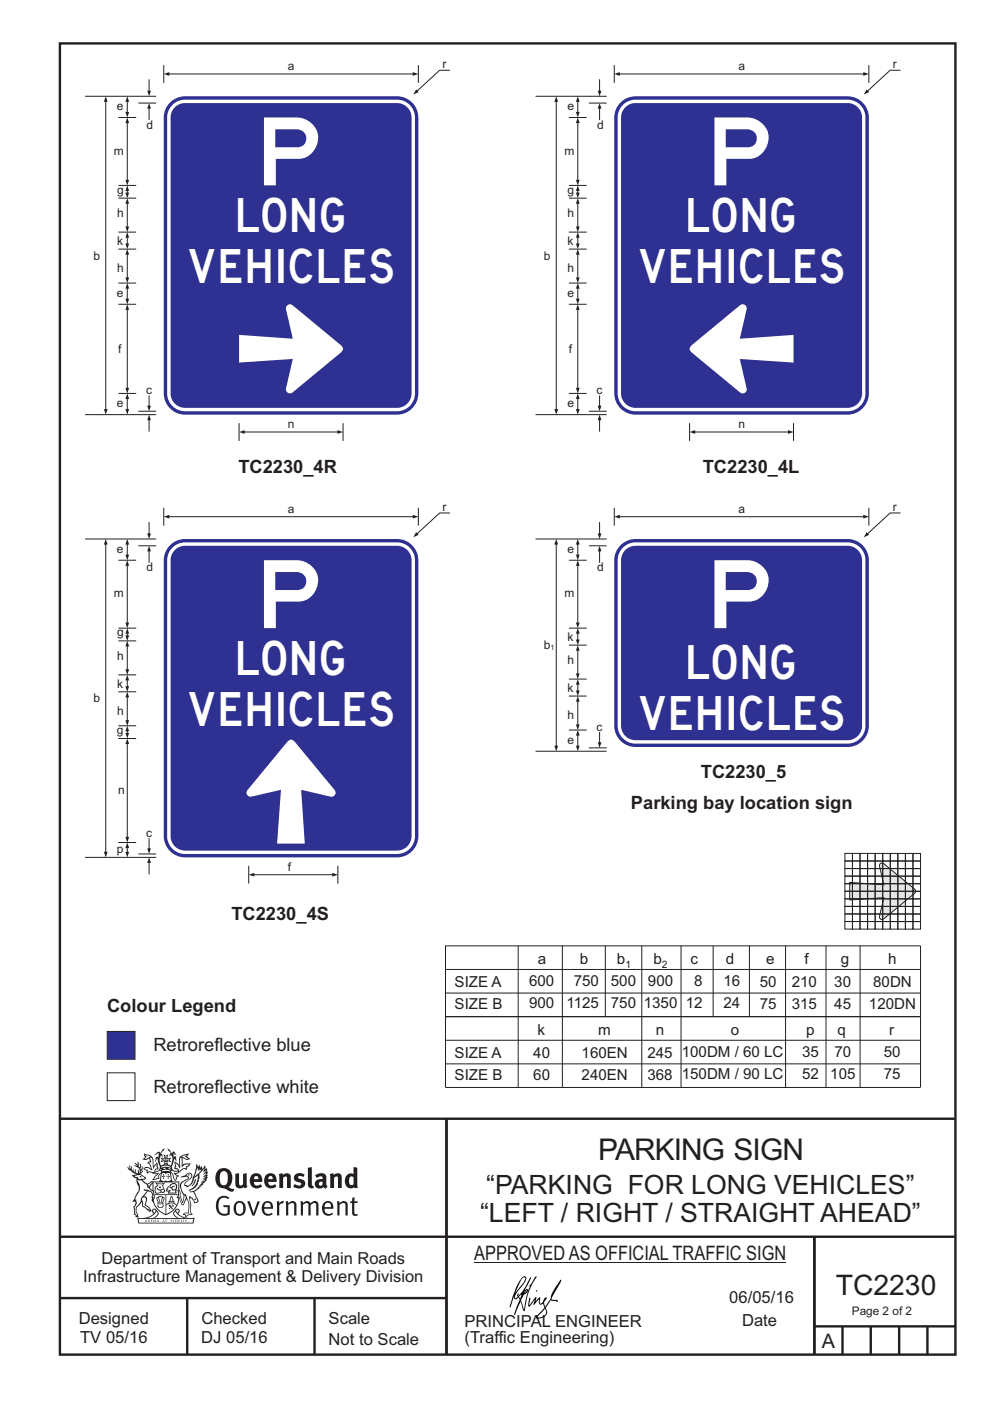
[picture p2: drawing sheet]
<svg xmlns="http://www.w3.org/2000/svg" width="210mm" height="297mm" viewBox="0 0 210 297" stroke-linecap="round" stroke-linejoin="round" font-family="sans-serif">
<g fill="none" stroke="#231f20" stroke-width=".51">
<path d="M12.7 9.2h189.9v278h-189.9zM12.7 237.2h189.9M94.7 237.1v50.1M12.7 262.2h190.1M12.7 275.2h82M39.7 275.2v12M66.7 275.2v12M172.7 262.2v25M172.7 281.2h30M178.7 281.2v6M184.7 281.2v6M190.7 281.2v6"/>
<path d="M196.7 281.2v6"/>
</g>
<path d="M100.6 267.7h66.2" fill="none" stroke="#231f20" stroke-width=".21"/>
<g fill="#231f20">
<path d="M47 248.5a2.55 2.55 0 0 0 0 2.7l.3 .1a.81 .81 0 0 0 1-.9v-.6a1.04 1.04 0 0 0-1.1-1.5zM46.3 248.1a1.82 1.82 0 0 1 2.1-.2 1.82 1.82 0 0 1 .9 1.9 2.29 2.29 0 0 1-.8 1.9l.7 .3h.5l-.2 .6a2.87 2.87 0 0 1-2-.7 2.12 2.12 0 0 1-1.7-3.1z" fill-rule="evenodd"/>
<path d="M49.9 248.9l.8-.2v2a.46 .46 0 0 0 .2 .6 .46 .46 0 0 0 .7-.2v-2.2l.7-.2v2.4l.2 .5-.6 .4-.2-.3a1.02 1.02 0 0 1-1.2 .2 1.02 1.02 0 0 1-.6-1.1z" fill-rule="evenodd"/>
<path d="M54 249.5l-.1 .5h.9a.49 .49 0 0 0-.2-.6 .49 .49 0 0 0-.6 .1zM53.4 249.2a1.34 1.34 0 0 1 1.6-.3 1.34 1.34 0 0 1 .6 1.5v.2h-1.7a.77 .77 0 0 0 .5 .8 .77 .77 0 0 0 .9-.3l.3 .4a1.59 1.59 0 0 1-2.1 .2 1.59 1.59 0 0 1-.4-2z" fill-rule="evenodd"/>
<path d="M57 249.5l-.1 .5h.9a.49 .49 0 0 0-.2-.6 .49 .49 0 0 0-.6 .1zM56.4 249.2a1.34 1.34 0 0 1 1.6-.3 1.34 1.34 0 0 1 .7 1.5v.2h-1.8a.77 .77 0 0 0 .5 .8 .77 .77 0 0 0 .9-.3l.3 .4a1.59 1.59 0 0 1-2 .2 1.59 1.59 0 0 1-.5-2z" fill-rule="evenodd"/>
<path d="M59.1 248.9l.8-.2 .1 .4a.95 .95 0 0 1 1-.3 .95 .95 0 0 1 .7 .8v2.3h-.8v-2.3a.46 .46 0 0 0-.8 .1v2.2h-.9z" fill-rule="evenodd"/>
<path d="M62.5 249.1a1.75 1.75 0 0 1 2.1-.1l-.2 .5-.6-.2a.43 .43 0 0 0-.6 .3l.4 .3a1.04 1.04 0 0 1 1.2 1.2 1.04 1.04 0 0 1-1.4 .9l-1.2-.4 .3-.6 1 .4 .4-.4a.88 .88 0 0 0-1-.5l-.4-.2-.1-.4z" fill-rule="evenodd"/>
<path d="M65.3 247.6l.8-.2 .1 3.8 .2 .2 .2 .5a.88 .88 0 0 1-1-.1 .88 .88 0 0 1-.3-1z" fill-rule="evenodd"/>
<path d="M67.8 250.6a.43 .43 0 0 0-.1 .7 .43 .43 0 0 0 .7-.1v-.7zM66.8 249.2a1.7 1.7 0 0 1 2.4 .1v1.8l.3 .4-.4 .5-.5-.3a1.03 1.03 0 0 1-1.7-.2 1.03 1.03 0 0 1 .8-1.5h.7v-.4a.8 .8 0 0 0-1.2 .1z" fill-rule="evenodd"/>
<path d="M69.9 248.9l.8-.2 .1 .4a.95 .95 0 0 1 1-.3 .95 .95 0 0 1 .7 .8v2.3h-.8v-2.3a.46 .46 0 0 0-.8 .1v2.2h-.8z" fill-rule="evenodd"/>
<path d="M74.3 249.5a1.48 1.48 0 0 0 0 1.7l.4 .1 .3-.2v-1.5l-.3-.2zM75 247.4l.8 .2 .1 4.3h-.7l-.1-.2a1.26 1.26 0 0 1-1.4 0 1.26 1.26 0 0 1-.6-1.3 1.29 1.29 0 0 1 .5-1.3 1.29 1.29 0 0 1 1.4-.2z" fill-rule="evenodd"/>
<path d="M46.4 253.9a1.72 1.72 0 0 1 2.2 0l-.2 .3a1.24 1.24 0 0 0-1.4-.1 1.24 1.24 0 0 0-.7 1.3 1.49 1.49 0 0 0 1.3 2l.7-.2v-1.3h-.9l-.1-.4h1.4v2a1.93 1.93 0 0 1-2.2-.1 1.93 1.93 0 0 1-.7-2.2l.2-.7z" fill-rule="evenodd"/>
<path d="M50.3 255.2a1.65 1.65 0 0 0 .3 2.2 .99 .99 0 0 0 1-1.5 .78 .78 0 0 0-.4-.8 .78 .78 0 0 0-.9 .1zM50 254.9a1.33 1.33 0 0 1 1.6-.1 1.33 1.33 0 0 1 .5 1.5 1.31 1.31 0 0 1-1.3 1.5 1.31 1.31 0 0 1-1.3-1.6l.1-.5z" fill-rule="evenodd"/>
<path d="M52.5 254.7l.4-.1 .9 2.6 .8-2.5h.5l-1.1 3h-.5z" fill-rule="evenodd"/>
<path d="M56.2 255.2l-.2 .7h1.4a.7 .7 0 0 0-.3-.8 .7 .7 0 0 0-.9 .1zM55.9 255a1.22 1.22 0 0 1 1.5-.2 1.22 1.22 0 0 1 .5 1.5h-1.9a.93 .93 0 0 0 .5 1 .93 .93 0 0 0 1.2-.2l.1 .3a1.43 1.43 0 0 1-1.7 .1 1.43 1.43 0 0 1-.6-1.7z" fill-rule="evenodd"/>
<path d="M58.7 254.8l.4-.2 .1 .5 .4-.3 .6-.2-.2 .6a.66 .66 0 0 0-.8 .6v1.9h-.4z" fill-rule="evenodd"/>
<path d="M60.6 254.8l.4-.2 .1 .5a.94 .94 0 0 1 1-.4 .94 .94 0 0 1 .8 .7v2.3h-.5l-.1-2.5a.81 .81 0 0 0-1.2 .3v2.2h-.4z" fill-rule="evenodd"/>
<path d="M63.7 254.7l.5-.1 .1 .5 .4-.3a.78 .78 0 0 1 1.1 .3 .9 .9 0 0 1 1-.5 .9 .9 0 0 1 .7 .8v2.3h-.4l-.1-2.5a.67 .67 0 0 0-1.1 .3v2.2h-.5v-2.4l-.4-.2-.7 .4v2.2h-.5z" fill-rule="evenodd"/>
<path d="M69 255.2l-.2 .7h1.4a.7 .7 0 0 0-.3-.8 .7 .7 0 0 0-.9 .1zM68.7 255a1.22 1.22 0 0 1 1.5-.2 1.22 1.22 0 0 1 .5 1.5h-1.9a.93 .93 0 0 0 .5 1 .93 .93 0 0 0 1.2-.2l.1 .3a1.44 1.44 0 0 1-1.7 .1 1.44 1.44 0 0 1-.6-1.7z" fill-rule="evenodd"/>
<path d="M71.4 254.8l.5-.2 .1 .5a.94 .94 0 0 1 1-.4 .94 .94 0 0 1 .7 .7v2.3h-.4l-.1-2.5a.81 .81 0 0 0-1.2 .3v2.2h-.5z" fill-rule="evenodd"/>
<path d="M74.7 254l.5-.2v.9h.7l-.1 .4h-.7l.1 2.2 .1 .1h.5l.1 .3a.75 .75 0 0 1-1.2-.6v-2h-.4v-.4h.4z" fill-rule="evenodd"/>
<path d="M30.8 244.9l1.1 .3-.9 .5h-.4l.5-.5zM31.8 245.5l.2-.1a2.44 2.44 0 0 1 .4 2l.1 .4 .7-1-.1 .6 .3 .3a.57 .57 0 0 0-.6 .8l-1-.2-.5 .2 .1-.5-.7-.2 .6-.2 1 .5 .1-.1-.6-1.3-.2-.1 .5-.1zM30.7 244.5l-.2 .4 .3 .4-.6 .4a1.04 1.04 0 0 0 1.4-.1l.2 .7h-.4l-.2 .4a.94 .94 0 0 1 .9 1.1l-.2-.1a1.16 1.16 0 0 0-1.5-.1l.3 .4 .4 .2 .1 .5 .2 .2v-.2a.94 .94 0 0 1 1.1 .2h.9l-1.2 1.2a1.13 1.13 0 0 0 1.2-.2l.4-.1-.1-.4 .5-.7a.83 .83 0 0 0-.6 1.1l-.3-.1-.7 .3 1.1-1.4-.5 .2-.5-.1 1.3-.5-.2-.2-.8 .4v-.3l.2-.2 .3 .1 .1-.3-.2-.4v-.6l-.2-.3-.6 .9v-.7a1.42 1.42 0 0 0-1.7-1.8z" fill-rule="evenodd"/>
<path d="M38.5 245.3l.5-.3 .7-.1-.6 .3 .8 .5h-.3zM38.3 245.5h.2l.1 2a1.69 1.69 0 0 1 1.5-.7l-.7 .5 .1 .5a1.1 1.1 0 0 0-1.5 .6l-.1-.5-.2-.2h-.5l.2-.4-.2-.7a1.42 1.42 0 0 1 .8 1.1l.2-.1zM37.1 246.2l.1 1-.2 .3v.5l.6-.1 .1 .2a.96 .96 0 0 1-1.1-.1l-.1 .1a1.06 1.06 0 0 0 1.3 .2v.1a.72 .72 0 0 1-1 .2l.3 .5 .6 .3-.4 .1-.1 .7-.3-.4-.3-1.1-.4-.4 .4 .9a1.54 1.54 0 0 0 .6 1.2l.2-.3a.58 .58 0 0 1 .5-.7l.1-.2h-.3l-.4-.3 .9-.5a.93 .93 0 0 1 1.1-.5l.1 .2 .2-.1 .1-.5a.99 .99 0 0 0 .7-.9l-1.3 .1-.4 .3v-1.5l.9 .4 .8-.3h-.3l-.5-.4 .4-.7-.7 .2a1.46 1.46 0 0 0-1.3 2.1v.4l-.2-.4z" fill-rule="evenodd"/>
<path d="M35.6 248.9l.2 .1-.1 .4h.3l-.3 .1v.5l-.1-.6h-.3l.3-.1z" fill-rule="evenodd"/>
<path d="M34.6 248.9l.2 .1-.1 .3 .4 .1h-.4v.6l-.1-.5-.3-.1h.3z" fill-rule="evenodd"/>
<path d="M34.3 248.8a.57 .57 0 0 1 .9 .2 .57 .57 0 0 1 .9-.2l.2 1.4-.2 .1a.57 .57 0 0 1-.9-.1 .69 .69 0 0 1-1.1 0zM34.2 248.1l-.3 2.1-.2 .4h2.9l-.1-.4-.3-2.1h-.2v.3l-.8-.1-.9 .1 .1-.3z" fill-rule="evenodd"/>
<path d="M34.2 252.4a.3 .3 0 0 0 .6 0 .3 .3 0 0 0-.6 0zM33.3 251l.3 .3-.3 .3a.79 .79 0 0 0 0 1.3l.8-.2-.1-.3a.55 .55 0 0 1-.7-.6h.1l.1 .3 .4 .1 .8-.2-.4-.7 .4-.3-.7 .1zM33 250.7l1.1 .2 .9-.2-.4 .7 .4 1.1a.56 .56 0 0 1-.8 .3l-.2 .1a.73 .73 0 0 1-.9 .1 .73 .73 0 0 1-.3-.9v-.4l.5-.4z" fill-rule="evenodd"/>
<path d="M35.6 251.9l.7-.5a.58 .58 0 0 1 1-.1 .58 .58 0 0 1-.5 .9l-.2-.3a.43 .43 0 0 1 .6-.3v-.1a.57 .57 0 0 0-.8 .2l-.2-.1-.3 .2 .4 .1a.55 .55 0 0 0 .9 .5v.5h-1.3l.3-.4-.1-.2-.6 .1 .2-.2-.2-.1zM35.4 251.8l-.1 .2a.39 .39 0 0 0 .2 .7l.3-.1-.2 .5h1.9l-.1-.8a.86 .86 0 0 0-.1-1.4 .86 .86 0 0 0-1.3 .4z" fill-rule="evenodd"/>
<path d="M36 254.8h.8v.2h-.8zM36.4 253.8l.2 .8h-.4zM36.4 253.5l-.3 .5-.1 .6h-.2v.4l-.7 .4 .1 .2a1.48 1.48 0 0 1 2.2 .1l.2-.1-.6-.5v-.5h-.2l-.1-.6z" fill-rule="evenodd"/>
<path d="M35.8 255.4l.3 .1 .2 .3 .3-.2-.2-.2a.38 .38 0 0 1 .4 .5l-.1-.2-.3 .3 .3 .2-.3 .2-.1-.3-.4 .3-.1-.2 .4-.3-.2-.1-.1 .1z" fill-rule="evenodd"/>
<path d="M34.5 254h.2v.2l-.3 .6h-.1zM33.6 255.3h.9v.2a.55 .55 0 0 1-.8 .4v-.2h-.2zM33.4 254h.2l.2 .8h-.2zM33.6 255h.8l.1 .1-.8 .1zM33.8 253.7h.5l-.2 1.1h-.2zM33.3 253.8l-.1 .3 .3 1.2a.48 .48 0 0 0-.1 .5 .48 .48 0 0 0 .4 .3l.6-.1a.49 .49 0 0 0 .2-.7l.3-1.2-.1-.3a1.42 1.42 0 0 0-1.5 0z" fill-rule="evenodd"/>
<path d="M33.6 251.6h.5l.1 .3h-.4z" fill-rule="evenodd"/>
<path d="M41.3 250.1l.3-.2-.2 .9-.6 .7h-.2l.5-.7z" fill-rule="evenodd"/>
<path d="M39.7 249l.3-.2 .5 .2a.88 .88 0 0 1-.6 1.1 1.22 1.22 0 0 0-.8 1.3l.5 .2a.72 .72 0 0 0 .9-.4l.5-.8 .2-.6 .8-.6v.3a2.85 2.85 0 0 1-2 2.8l.1 .1a2.13 2.13 0 0 0 1.9-1.5l-.1-.2a2.01 2.01 0 0 0 .3-1.8l1.2-1.3-.4 1 .7-.5-.7 1 .8-.4-.8 .8 .7-.1-.9 .5 .8-.1-.8 .4h.7l-.8 .3 .3 .2h-.4l.2 .4-.4-.1 .2 .3h-.4l.1 .3h-.1a2.16 2.16 0 0 1-2 1l.1 .2h.4a.76 .76 0 0 1 .7 .7l.5 1.2-.6 .2a1.45 1.45 0 0 0-1.2-1.3l.3 1.8-.1 1.9 .4 .2a1.07 1.07 0 0 0-1.2 .4v-.3l-.5-.2a.87 .87 0 0 1 1-.1l.1-.7a4.4 4.4 0 0 0-.6-3.1l-.1-.3h-.2a2.16 2.16 0 0 1-.7-2.2l.3-.3 1.2-.8a.55 .55 0 0 0-.4-.7zM37.8 252.4a.76 .76 0 0 1 .3 1.1l.6 1.6 .4-1.7 .2 .1a.61 .61 0 0 1-.1 .9l-.3 .9h-.2l-.7-1.6-.3 .1a1.18 1.18 0 0 0 .1-1.4zM41.8 247.5l.2 .8 .3-.6v.6l.3-.5a1.9 1.9 0 0 1-1.1 1.4l-.3 .3zM38.2 249.6l1.4-.1 .2 .1v.3l-.5 .3a1.26 1.26 0 0 0-1 1.9l.2 .7a1.84 1.84 0 0 1 .2 2l-.4-1.3a.96 .96 0 0 0-.4-1.3l-.4 .3a.78 .78 0 0 1-.1 1.3l.2 .2h.4l.4 1.1a.38 .38 0 0 0 .2 .4 .38 .38 0 0 0 .4-.1l.6-1.2a2.94 2.94 0 0 1 .3 2.5v.5l-.8-.1-.3 .4v.2l.4-.1 .1 .4 .2 .1a1.02 1.02 0 0 1 1.3-.5l-.1-.4-.3-.1 .2-1.7-.3-1.4 .1 .1a1.14 1.14 0 0 1 .7 .9 .63 .63 0 0 0 .9-.2 .63 .63 0 0 0-.2-.8l-.6-1.3 .9-.6 .2-.3 .2-.1v-.2h.3l-.1-.3h.4l-.1-.3 .5-.1-.2-.2 .5-.4 .1-.2-.3 .1 .5-.6-.3 .1 .3-.6-.4 .1 .4-.5v-.3l-.3 .2 .1-.6v-.3l-.4 .3-.1-.8-.5 .8-.2-.7-.2 .5-.3-.8-.1 .6-.5-.8-.1 1.4-.7 1.9a1.81 1.81 0 0 1-.9 1.4l-.6-.2a1.75 1.75 0 0 1 1.1-1.2 .75 .75 0 0 0 .1-1.3 .75 .75 0 0 0-1.2 .5z" fill-rule="evenodd"/>
<path d="M41.2 254.2l.3-.1 .1 .3h-.4z" fill-rule="evenodd"/>
<path d="M29.4 258.4h11.6l-.2 .8h-11.3zM31.3 258.2l.5-.1a2.48 2.48 0 0 0 1.4-1.3l.2 .6-.5 .5-.4 .3zM32.5 256.6l.3-.2 .2 .2-.3 .6zM37.2 256.8a2.65 2.65 0 0 0 1.8 1.4h-1.1l-.5-.3-.5-.5zM37.4 256.6l.2-.2 .3 .2-.3 .6zM29.2 258.2l.1 1.2h11.7l.3-1.1-.2-.1a4.1 4.1 0 0 1-3.3-.9l.3-.4-.1-.5a1.06 1.06 0 0 0-1.3 .9l.2 .4 .6 .5h-4.7l.3-.1a.84 .84 0 0 0 .6-.7 .84 .84 0 0 0-.5-.9l-.3-.2-.5 .1-.1 .5 .3 .4a4.2 4.2 0 0 1-3.4 .9z" fill-rule="evenodd"/>
<path d="M31 258.7l.1 .2h-.2zM31 258.6l-.3 .5 .4-.1 .2 .1z" fill-rule="evenodd"/>
<path d="M31.3 258.6h.2v.4a.25 .25 0 0 0 .3-.1 .25 .25 0 0 0-.1-.3h.1a.29 .29 0 0 1 0 .4 .29 .29 0 0 1-.4 0 .29 .29 0 0 1 0-.4z" fill-rule="evenodd"/>
<path d="M32.2 258.6a.22 .22 0 0 1 .3 .2 .22 .22 0 0 1-.3 .2zM32 258.6v.5a.33 .33 0 0 0 .5-.1 .33 .33 0 0 0 0-.4 .33 .33 0 0 0-.5 0z" fill-rule="evenodd"/>
<path d="M32.9 258.7l.1 .2h-.2zM32.9 258.6l-.2 .5 .3-.1 .2 .1z" fill-rule="evenodd"/>
<path d="M33.3 258.6h.2v.2l.3-.2-.2 .2 .2 .3-.3-.2-.1 .2h-.1l.2-.3z" fill-rule="evenodd"/>
<path d="M34.7 258.7l.1 .2h-.2zM34.7 258.6l-.3 .5 .4-.1 .2 .1z" fill-rule="evenodd"/>
<path d="M35 258.6h.4h-.1v.5h-.2l.1-.5z" fill-rule="evenodd"/>
<path d="M36.2 258.6h.3h-.2v.2h.2h-.2l.1 .3h-.2z" fill-rule="evenodd"/>
<path d="M36.7 258.6h.2v.5h-.2z" fill-rule="evenodd"/>
<path d="M37.3 258.6a.22 .22 0 0 1 .3 .2 .22 .22 0 0 1-.3 .2zM37.1 258.6v.5a.33 .33 0 0 0 .5-.1 .33 .33 0 0 0 0-.4 .33 .33 0 0 0-.5 0z" fill-rule="evenodd"/>
<path d="M37.8 258.6h.3h-.1v.2h.1h-.1v.2l.1 .1h-.3z" fill-rule="evenodd"/>
<path d="M38.3 258.6h.3l-.1 .4 .2 .1h-.4z" fill-rule="evenodd"/>
<path d="M38.9 258.6h.2v.5h-.2z" fill-rule="evenodd"/>
<path d="M39.3 258.6h.2l-.2 .1 .2 .2-.1 .2h-.1v-.2l.2 .1z" fill-rule="evenodd"/>
<path d="M34.2 247.4a1.51 1.51 0 0 1 2 .2 2.67 2.67 0 0 0-2.1 0zM35.7 247.6l.4 .2 .1 .2-.4-.1zM34.6 247.7l.4-.1 .2 .2h-.4zM34 247.9l.3 .1-.3 .1zM34.9 246.9l.3-.2 .2 .2zM34.9 245.7h.2v.4h-.2zM35 245.1l.2 .2 .2-.2-.1 .4h-.2zM35.1 246.3h.2l.1 .4-.2-.2-.2 .2zM35.3 245.7h.2v.4h-.2zM34.4 245.7l.3 .1v.2l-.3 .1 .2-.2zM35.7 245.8l.3-.1-.2 .2 .2 .2-.4-.1zM32.7 244.9l1-.5-.1 1-.2-.1-.4 .1-.2 1.1 .5-1 .2 .9a1.84 1.84 0 0 1 .3 1.7l.4 .1a2.48 2.48 0 0 1 2.2 .1l.2-.3-.2-.7 .7-1.7 .4 .6-.2-1-.2-.1-.2 .3v-.9l.6 .4-.6-.7h-.3l-.1 .4-.5-.8-.5-.3 .2 .4 .5 .6-.4 .7 .4-.3a2.06 2.06 0 0 1 0 2.2l-.6-.2-.1-.6 .1-.1 .8 .2-.4-.5 .4-.5-.7 .2-.2-.2 .2-.7-.5 .4-.5-.4 .2 .7-.2 .2-.7-.2 .4 .5-.4 .5 .7-.2 .2 .1-.2 .6-.5 .2a2.02 2.02 0 0 1 0-2.2l.3 .5-.1-.6-.3-.1 .8-1.2-.5 .3-.4 .7-.2-.3a.8 .8 0 0 0-.8 .5z" fill-rule="evenodd"/>
<path d="M29.2 250.1l.3 .2a.61 .61 0 0 1 .8 .3l.3 .2a.8 .8 0 0 1 .6 1l.4 .1 .5 .6a1 1 0 0 1 .5 1l-.1 .7v-.5h-.1a.96 .96 0 0 0-.8-1.3l-.3-.2h-.6l-.1-.1-.2 .1 .2 .3h.5l-1.1 1.4-.2 .9-.4 .6a1.33 1.33 0 0 0-.5 1.8l.2 .5a1.26 1.26 0 0 1-.5-1.4l-.1-.4a1.56 1.56 0 0 0 .4-1.7l-.3 .2 .2-.5a3.2 3.2 0 0 0 .7-3zM30.4 253.9h.4a2.06 2.06 0 0 1-.1 1.6l.7 .5 .4 .5-.6-.2-.8-.6-.1-.9a.51 .51 0 0 1 .1-.9zM28.6 249.3a1.52 1.52 0 0 1 2.1 .6l-1.1 .1-.2-.1-.2-.4-.4 .1zM27.5 247v.8l-.3-.4-.2 .1a3.1 3.1 0 0 0 2 1.5l-1 .1 .5 .6 .5 .1v1.1a1.84 1.84 0 0 1-.2 2.5l-.4 .9-.4 .4 .3 .1 .4-.1 .1 .4-.2 .5-.3 .2 .1 1.8 .2-.1 .2 .6h.2l.4-.1-.1-.5a1.3 1.3 0 0 1-.1-1.6l.8-1.1 .2 1.1 .6 .2 .4 .6 .2-.2 .2 .4 .5-.1a1.85 1.85 0 0 0-1.2-1.3l.1-.3a1.39 1.39 0 0 0 0-1.5h-.5l.5-.6a.66 .66 0 0 1 .9-.4 .66 .66 0 0 1 .3 .9l-.1 .4h.2v.1l-.2 .3 .2 .5 .2-.3a2.24 2.24 0 0 0 .1-2.2 .73 .73 0 0 1-.7-.6 .73 .73 0 0 1 .5-.8l.1-.2a.94 .94 0 0 0-.9 .8 .48 .48 0 0 1-.1-.5 .48 .48 0 0 1 .5-.3l.5-.3a.51 .51 0 0 0-.8 .2l-.5 .3-1-.8 .6-.1 .1-.5-1.1-.7 .5-.4v-.4l-.5 .5 .1-.2a.69 .69 0 0 0 .2-1.1v.5l-.3 .2 .1-1.1-.3-.2 .1 .6-.1 .2-.4-1.2v.6l-.7-.3 .6 .6-.6-.2 .2 .3a1 1 0 0 1 .8 1.5l-.2-.8v.8l-.5-.2-.1-.7-.2 .6-.2-.1v-.6l-.2 .4-.2-.2 .1-.7-.2 .5z" fill-rule="evenodd"/>
<path d="M29.5 249.5l.3-.2 .3 .3z" fill-rule="evenodd"/>
<path d="M32.4 250.5h5.6v2l-.2-.1v-1.7h-5.2v2.5h5.2v-.8l.1 .2-.1 1.1v-.3h-2.5v4a4.1 4.1 0 0 0 2.6-3.6l.1-.1a4 4 0 0 1-2.8 3.9 4.2 4.2 0 0 1-2.8-4.7l.1 1.3 .1-.1a3.8 3.8 0 0 0 2.5 3.3v-4h-2.5l-.2-.9z" fill-rule="evenodd"/>
<circle cx="40" cy="249.1" r=".17"/>
</g>
<path d="M22.7 227.5h5.9v5.8h-5.9z" fill-rule="evenodd" fill="#fff" stroke="#231f20" stroke-width=".21"/>
<path d="M22.7 218.7h5.9v5.9h-5.9z" fill-rule="evenodd" fill="#2e3092" stroke="#231f20" stroke-width=".21"/>
<path d="M170.3 66.1l.7 .3-.1-.8h.5l-.1 .8 .7-.3 .2 .4-.8 .2 .5 .6-.3 .3-.5-.7-.4 .7-.3-.3 .5-.6-.8-.2z" fill="#fff"/>
<path d="M35.8 22a4.5 4.5 0 0 1 3.4-1.6h45a4.5 4.5 0 0 1 4.5 4.5v58.5a4.5 4.5 0 0 1-4.5 4.5h-45a4.5 4.5 0 0 1-4.5-4.5v-58.5a4.5 4.5 0 0 1 1.1-2.9z" fill-rule="evenodd" fill="#2e3092"/>
<path d="M36.6 22.2a3.8 3.8 0 0 1 2.6-1.1h45a3.8 3.8 0 0 1 3.8 3.8v58.5a3.8 3.8 0 0 1-3.8 3.8h-45a3.8 3.8 0 0 1-3.7-3.8v-58.5a3.8 3.8 0 0 1 1.1-2.7z" fill-rule="evenodd" fill="#fff"/>
<path d="M37.3 22.5l1.2-.6h.7h45a3.1 3.1 0 0 1 3.1 3v58.5a3.1 3.1 0 0 1-3.1 3.1h-45a3.1 3.1 0 0 1-3-3.1v-58.5a3.1 3.1 0 0 1 1.1-2.4z" fill-rule="evenodd" fill="#2e3092"/>
<path d="M34.7 13.8v3.8M35.8 15.7h51.9M50.7 89.7v3.8" fill="none" stroke="#231f20" stroke-width=".21"/>
<g fill="#231f20">
<path d="M87.6 15.3l1.1 .4-1.1 .4z"/>
<path d="M34.7 15.7l1.2-.4v.8z"/>
</g>
<path d="M51.7 91.6h20" fill="none" stroke="#231f20" stroke-width=".21"/>
<g fill="#231f20">
<path d="M71.6 91.2l1.2 .4-1.2 .4z"/>
<path d="M50.7 91.6l1.2-.4v.8z"/>
</g>
<path d="M95.4 14.9h-2.2l-4.8 4.5" fill="none" stroke="#231f20" stroke-width=".21"/>
<path d="M88.3 19l.5 .5-1.1 .5z" fill="#231f20"/>
<path d="M88.7 13.8v3.8M27 84.4v2.5M72.8 89.7v3.8" fill="none" stroke="#231f20" stroke-width=".21"/>
<g fill="#231f20">
<path d="M26.6 86.7h.8l-.4 1.2z"/>
<path d="M27 83.4l.4 1.2h-.8z"/>
</g>
<path d="M25.1 52.8h3.8M27 40.3v.7" fill="none" stroke="#231f20" stroke-width=".21"/>
<g fill="#231f20">
<path d="M27 39.3l.4 1.2h-.8z"/>
<path d="M26.6 40.8h.8l-.4 1.2z"/>
</g>
<path d="M18 20.4h15.1M29.4 21.9h3.7M31.6 22.9v2.6M18 87.9h15.1M25.1 83.4h3.8M29.4 87.2h3.7" fill="none" stroke="#231f20" stroke-width=".21"/>
<path d="M31.6 21.9l.4 1.1h-.8z" fill="#231f20"/>
<path d="M31.6 83.8v2.4" fill="none" stroke="#231f20" stroke-width=".21"/>
<path d="M31.2 86h.8l-.4 1.2z" fill="#231f20"/>
<path d="M31.6 16.8v2.6" fill="none" stroke="#231f20" stroke-width=".21"/>
<path d="M31.2 19.2h.8l-.4 1.2z" fill="#231f20"/>
<path d="M22.4 21.4v65.5" fill="none" stroke="#231f20" stroke-width=".21"/>
<g fill="#231f20">
<path d="M22.4 20.4l.4 1.2h-.8z"/>
<path d="M22 86.7h.8l-.4 1.2z"/>
</g>
<path d="M27 25.9v12.4" fill="none" stroke="#231f20" stroke-width=".21"/>
<g fill="#231f20">
<path d="M27 24.9l.4 1.2h-.8z"/>
<path d="M26.6 38.1h.8l-.4 1.2z"/>
</g>
<path d="M25.1 39.3h3.8M25.1 24.9h3.8M27 21.4v2.5M25.1 49.2h3.8M25.1 42h3.8" fill="none" stroke="#231f20" stroke-width=".21"/>
<g fill="#231f20">
<path d="M26.6 23.7h.8l-.4 1.2z"/>
<path d="M27 20.4l.4 1.2h-.8z"/>
</g>
<path d="M27 65.5v16.9" fill="none" stroke="#231f20" stroke-width=".21"/>
<g fill="#231f20">
<path d="M27 64.5l.4 1.2h-.8z"/>
<path d="M26.6 82.2h.8l-.4 1.2z"/>
</g>
<path d="M27 50.2v1.6" fill="none" stroke="#231f20" stroke-width=".21"/>
<g fill="#231f20">
<path d="M27 49.2l.4 1.2h-.8z"/>
<path d="M26.6 51.6h.8l-.4 1.2z"/>
</g>
<path d="M27 53.8v5.2M25.1 64.5h3.8M25.1 60h3.8" fill="none" stroke="#231f20" stroke-width=".21"/>
<g fill="#231f20">
<path d="M27 52.8l.4 1.2h-.8z"/>
<path d="M26.6 58.8h.8l-.4 1.2z"/>
</g>
<path d="M27 43v5.2" fill="none" stroke="#231f20" stroke-width=".21"/>
<g fill="#231f20">
<path d="M27 42l.4 1.2h-.8z"/>
<path d="M26.6 48h.8l-.4 1.2z"/>
</g>
<path d="M50.7 71l11.4 .8-1.4-6.2a.86 .86 0 0 1 .4-1 .86 .86 0 0 1 1 .1l10.4 8.7a.81 .81 0 0 1-.1 1.3l-10.3 8.5a.86 .86 0 0 1-1 .1 .86 .86 0 0 1-.4-.9l1.4-6.3-11.4 .8z" fill-rule="evenodd" fill="#fff"/>
<path d="M27 61v2.5" fill="none" stroke="#231f20" stroke-width=".21"/>
<g fill="#231f20">
<path d="M26.6 63.3h.8l-.4 1.2z"/>
<path d="M27 60l.4 1.2h-.8z"/>
</g>
<path d="M31.6 88.9v2.6" fill="none" stroke="#231f20" stroke-width=".21"/>
<path d="M31.6 87.9l.4 1.2h-.8z" fill="#231f20"/>
<path d="M131.3 22a4.5 4.5 0 0 1 3.5-1.6h45a4.5 4.5 0 0 1 4.5 4.5v58.5a4.5 4.5 0 0 1-4.5 4.5h-45a4.5 4.5 0 0 1-4.5-4.5v-58.5a4.5 4.5 0 0 1 1-2.9z" fill-rule="evenodd" fill="#2e3092"/>
<path d="M132.1 22.2a3.8 3.8 0 0 1 2.7-1.1h45a3.8 3.8 0 0 1 3.8 3.8v58.5a3.8 3.8 0 0 1-3.8 3.8h-45a3.8 3.8 0 0 1-3.8-3.8v-58.5a3.8 3.8 0 0 1 1.1-2.7z" fill-rule="evenodd" fill="#fff"/>
<path d="M132.9 22.5l1.2-.6h.7h45a3.1 3.1 0 0 1 3 3v58.5a3.1 3.1 0 0 1-3 3.1h-45a3.1 3.1 0 0 1-3.1-3.1v-58.5a3.1 3.1 0 0 1 1.2-2.4z" fill-rule="evenodd" fill="#2e3092"/>
<path d="M130.3 13.8v3.8M131.3 15.7h52M146.3 89.7v3.8" fill="none" stroke="#231f20" stroke-width=".21"/>
<g fill="#231f20">
<path d="M183.1 15.3l1.2 .4-1.2 .4z"/>
<path d="M130.3 15.7l1.2-.4v.8z"/>
</g>
<path d="M147.3 91.6h20" fill="none" stroke="#231f20" stroke-width=".21"/>
<g fill="#231f20">
<path d="M167.1 91.2l1.2 .4-1.2 .4z"/>
<path d="M146.3 91.6l1.1-.4v.8z"/>
</g>
<path d="M191 14.9h-2.2l-4.8 4.5" fill="none" stroke="#231f20" stroke-width=".21"/>
<path d="M183.8 19l.6 .5-1.2 .5z" fill="#231f20"/>
<path d="M184.3 13.8v3.8M122.5 84.4v2.5M168.3 89.7v3.8" fill="none" stroke="#231f20" stroke-width=".21"/>
<g fill="#231f20">
<path d="M122.2 86.7h.7l-.4 1.2z"/>
<path d="M122.5 83.4l.4 1.2h-.7z"/>
</g>
<path d="M120.7 52.8h3.7M122.5 40.3v.7" fill="none" stroke="#231f20" stroke-width=".21"/>
<g fill="#231f20">
<path d="M122.5 39.3l.4 1.2h-.7z"/>
<path d="M122.2 40.8h.7l-.4 1.2z"/>
</g>
<path d="M113.6 20.4h15.1M124.9 21.9h3.8M127.2 22.9v2.6M113.6 87.9h15.1M120.7 83.4h3.7M124.9 87.2h3.8" fill="none" stroke="#231f20" stroke-width=".21"/>
<path d="M127.2 21.9l.4 1.1h-.8z" fill="#231f20"/>
<path d="M127.2 83.8v2.4" fill="none" stroke="#231f20" stroke-width=".21"/>
<path d="M126.8 86h.8l-.4 1.2z" fill="#231f20"/>
<path d="M127.2 16.8v2.6" fill="none" stroke="#231f20" stroke-width=".21"/>
<path d="M126.8 19.2h.8l-.4 1.2z" fill="#231f20"/>
<path d="M118 21.4v65.5" fill="none" stroke="#231f20" stroke-width=".21"/>
<g fill="#231f20">
<path d="M118 20.4l.4 1.2h-.8z"/>
<path d="M117.6 86.7h.8l-.4 1.2z"/>
</g>
<path d="M122.5 25.9v12.4" fill="none" stroke="#231f20" stroke-width=".21"/>
<g fill="#231f20">
<path d="M122.5 24.9l.4 1.2h-.7z"/>
<path d="M122.2 38.1h.7l-.4 1.2z"/>
</g>
<path d="M120.7 39.3h3.7M120.7 24.9h3.7M122.5 21.4v2.5M120.7 49.2h3.7M120.7 42h3.7" fill="none" stroke="#231f20" stroke-width=".21"/>
<g fill="#231f20">
<path d="M122.2 23.7h.7l-.4 1.2z"/>
<path d="M122.5 20.4l.4 1.2h-.7z"/>
</g>
<path d="M122.5 65.5v16.9" fill="none" stroke="#231f20" stroke-width=".21"/>
<g fill="#231f20">
<path d="M122.5 64.5l.4 1.2h-.7z"/>
<path d="M122.2 82.2h.7l-.4 1.2z"/>
</g>
<path d="M122.5 50.2v1.6" fill="none" stroke="#231f20" stroke-width=".21"/>
<g fill="#231f20">
<path d="M122.5 49.2l.4 1.2h-.7z"/>
<path d="M122.2 51.6h.7l-.4 1.2z"/>
</g>
<path d="M122.5 53.8v5.2M120.7 64.5h3.7M120.7 60h3.7" fill="none" stroke="#231f20" stroke-width=".21"/>
<g fill="#231f20">
<path d="M122.5 52.8l.4 1.2h-.7z"/>
<path d="M122.2 58.8h.7l-.4 1.2z"/>
</g>
<path d="M122.5 43v5.2" fill="none" stroke="#231f20" stroke-width=".21"/>
<g fill="#231f20">
<path d="M122.5 42l.4 1.2h-.7z"/>
<path d="M122.2 48h.7l-.4 1.2z"/>
</g>
<path d="M146.6 73.3l10.3-8.6a.86 .86 0 0 1 1.1-.1 .86 .86 0 0 1 .4 1l-1.5 6.2 11.4-.8v5.9l-11.4-.8 1.5 6.3a.86 .86 0 0 1-.4 .9 .86 .86 0 0 1-1.1-.1l-10.4-8.7a.81 .81 0 0 1 .1-1.2z" fill-rule="evenodd" fill="#fff"/>
<path d="M122.5 61v2.5" fill="none" stroke="#231f20" stroke-width=".21"/>
<g fill="#231f20">
<path d="M122.2 63.3h.7l-.4 1.2z"/>
<path d="M122.5 60l.4 1.2h-.7z"/>
</g>
<path d="M127.2 88.9v2.6" fill="none" stroke="#231f20" stroke-width=".21"/>
<path d="M127.2 87.9l.4 1.2h-.8z" fill="#231f20"/>
<path d="M35.8 115.9a4.5 4.5 0 0 1 3.4-1.6h45a4.5 4.5 0 0 1 4.5 4.5v58.5a4.5 4.5 0 0 1-4.5 4.5h-45a4.5 4.5 0 0 1-4.5-4.5v-58.5a4.5 4.5 0 0 1 1.1-2.9z" fill-rule="evenodd" fill="#2e3092"/>
<path d="M36.6 116.1a3.8 3.8 0 0 1 2.6-1.1h45a3.8 3.8 0 0 1 3.8 3.8v58.5a3.8 3.8 0 0 1-3.8 3.8h-45a3.8 3.8 0 0 1-3.7-3.8v-58.5a3.8 3.8 0 0 1 1.1-2.7z" fill-rule="evenodd" fill="#fff"/>
<path d="M37.3 116.4l1.2-.6 .7-.1h45a3.1 3.1 0 0 1 3.1 3.1v58.5a3.1 3.1 0 0 1-3.1 3h-45a3.1 3.1 0 0 1-3-3v-58.5a3.1 3.1 0 0 1 1.1-2.4z" fill-rule="evenodd" fill="#2e3092"/>
<path d="M34.7 107.7v3.7M35.8 109.5h51.9M52.8 183.6v3.7" fill="none" stroke="#231f20" stroke-width=".21"/>
<g fill="#231f20">
<path d="M87.6 109.2l1.1 .3-1.1 .4z"/>
<path d="M34.7 109.5l1.2-.3v.7z"/>
</g>
<path d="M27 157.6v20" fill="none" stroke="#231f20" stroke-width=".21"/>
<g fill="#231f20">
<path d="M27 156.6l.4 1.2h-.8z"/>
<path d="M26.6 177.4h.8l-.4 1.2z"/>
</g>
<path d="M95.4 108.8h-2.2l-4.8 4.4" fill="none" stroke="#231f20" stroke-width=".21"/>
<path d="M88.3 112.8l.5 .6-1.1 .5z" fill="#231f20"/>
<path d="M88.7 107.7v3.7M27 179.6v1.2M71.7 183.6v3.7" fill="none" stroke="#231f20" stroke-width=".21"/>
<g fill="#231f20">
<path d="M26.6 180.6h.8l-.4 1.2z"/>
<path d="M27 178.6l.4 1.2h-.8z"/>
</g>
<path d="M27 134.2v.7M25.1 146.7h3.8" fill="none" stroke="#231f20" stroke-width=".21"/>
<g fill="#231f20">
<path d="M27 133.2l.4 1.2h-.8z"/>
<path d="M26.6 134.7h.8l-.4 1.2z"/>
</g>
<path d="M18 114.3h15.1M29.4 115.7h3.7M31.6 116.7v2.6M25.1 178.6h3.8M18 181.8h15.1M29.4 181.1h3.7" fill="none" stroke="#231f20" stroke-width=".21"/>
<path d="M31.6 115.7l.4 1.2h-.8z" fill="#231f20"/>
<path d="M31.6 177.7v2.3" fill="none" stroke="#231f20" stroke-width=".21"/>
<path d="M31.2 179.9h.8l-.4 1.2z" fill="#231f20"/>
<path d="M31.6 110.7v2.6" fill="none" stroke="#231f20" stroke-width=".21"/>
<path d="M31.2 113.1h.8l-.4 1.2z" fill="#231f20"/>
<path d="M22.4 115.3v65.5" fill="none" stroke="#231f20" stroke-width=".21"/>
<g fill="#231f20">
<path d="M22.4 114.3l.4 1.2h-.8z"/>
<path d="M22 180.6h.8l-.4 1.2z"/>
</g>
<path d="M27 119.8v12.4" fill="none" stroke="#231f20" stroke-width=".21"/>
<g fill="#231f20">
<path d="M27 118.8l.4 1.2h-.8z"/>
<path d="M26.6 132h.8l-.4 1.2z"/>
</g>
<path d="M25.1 118.8h3.8M27 115.3v2.5M25.1 135.9h3.8M25.1 133.2h3.8M25.1 143.1h3.8" fill="none" stroke="#231f20" stroke-width=".21"/>
<g fill="#231f20">
<path d="M26.6 117.6h.8l-.4 1.2z"/>
<path d="M27 114.3l.4 1.2h-.8z"/>
</g>
<path d="M53.8 185.5h16.8" fill="none" stroke="#231f20" stroke-width=".21"/>
<g fill="#231f20">
<path d="M70.5 185.1l1.2 .4-1.2 .4z"/>
<path d="M52.8 185.5l1.1-.4v.8z"/>
</g>
<path d="M27 144.1v1.6" fill="none" stroke="#231f20" stroke-width=".21"/>
<g fill="#231f20">
<path d="M27 143.1l.4 1.2h-.8z"/>
<path d="M26.6 145.5h.8l-.4 1.2z"/>
</g>
<path d="M25.1 156.6h3.8M25.1 153.9h3.8M27 147.7v5.2" fill="none" stroke="#231f20" stroke-width=".21"/>
<g fill="#231f20">
<path d="M27 146.7l.4 1.2h-.8z"/>
<path d="M26.6 152.7h.8l-.4 1.2z"/>
</g>
<path d="M27 136.9v5.2" fill="none" stroke="#231f20" stroke-width=".21"/>
<g fill="#231f20">
<path d="M27 135.9l.4 1.2h-.8z"/>
<path d="M26.6 141.9h.8l-.4 1.2z"/>
</g>
<path d="M61 157.2l.2-.1a.81 .81 0 0 1 1.2 .1l8.6 10.3a.86 .86 0 0 1 .1 1 .86 .86 0 0 1-1 .4l-6.2-1.4 .7 11.4h-5.8l.8-11.4-6.3 1.4a.86 .86 0 0 1-.9-.4 .86 .86 0 0 1 .1-1z" fill-rule="evenodd" fill="#fff"/>
<path d="M27 154.9v.7" fill="none" stroke="#231f20" stroke-width=".21"/>
<g fill="#231f20">
<path d="M26.6 155.4h.8l-.4 1.2z"/>
<path d="M27 153.9l.4 1.2h-.8z"/>
</g>
<path d="M31.6 182.8v2.6" fill="none" stroke="#231f20" stroke-width=".21"/>
<path d="M31.6 181.8l.4 1.2h-.8z" fill="#231f20"/>
<g fill="#000">
<path d="M111.6 273.7l.2-.2-.5 .7zM110.4 274.5l.2 .1-.3 .8-.2-.5zM110.9 270.9h.5a9.3 9.3 0 0 1-2 3.1l-.1 .3 1-2.5zM110.6 271a14.7 14.7 0 0 0-2.2 4.9l-.3 1.2 .1 .1 .8-2.3a.42 .42 0 0 0 .2 .6 .42 .42 0 0 0 .6-.3l.2-.1 .2 .5-1.1 3.2h.2l1.1-2.9 .6 1.9 .2 .2 .2-.5a13.5 13.5 0 0 1 2-6.2l.4-.5-.1-.2-1.6 2.1 .4-.1a14.9 14.9 0 0 0-1.3 5.1l-.4-1.1a1.39 1.39 0 0 1 .2-1.9l.1-.2a.92 .92 0 0 0 .8-1.2 .75 .75 0 0 0-.8 .7l-.1 .2 1.6-3.4h-.1l-.4 .7a10.5 10.5 0 0 1-2.2 3.3l.2-.5a.32 .32 0 0 0-.4 .2 .32 .32 0 0 0 .1 .4l-.5 .4a3.2 3.2 0 0 1 1.1-2.3l.5-.6a2.49 2.49 0 0 0 .7-1.6l-.4-.2z" fill-rule="evenodd"/>
<path d="M113.7 273.6l.3 .2h-.3z" fill-rule="evenodd"/>
<path d="M115.6 277.5a1.15 1.15 0 0 1 .1 1.3 1.15 1.15 0 0 1-1.2 .5l-.6 .1zM112.2 275.2l-.2 1.6 .2 .2 1.2-1.5-.2 1.1 1.1-1.1a.94 .94 0 0 0 .4 1.1l.5-.3 .3 .9-1.2 1.3a.98 .98 0 0 0-.5 1 1.9 1.9 0 0 0 2.3-1.3l-.1-.2a1.02 1.02 0 0 1 .2-1.4l.6-1 1.5 .3-.2-.4v.2l-1.1-.1v-.3l2-3.6 .1-.2-.2-.2-1.7 2.8a6.6 6.6 0 0 1-1.6 2.9l-.1-.2a1.01 1.01 0 0 1 .4-1.4l.1-.2-.3-.1-.4 .4-.1 .5-.6 .4-.1-.4 .1-.9-.2-.1-.9 1 .3-1h-.2l-1.4 1.8 .3-1.5v-.1z" fill-rule="evenodd"/>
</g>
<g fill="none" stroke="#231f20" stroke-width=".21">
<path d="M94.5 205.5h100.7M94.5 210.5h100.7M94.5 215.6h100.7v14.9M109.9 200.5v30M119.3 200.5v30M128.4 200.5v15.1M136.1 200.5v30M144.4 200.5v30M151.3 200.5v15.1M159 200.5v15M166.6 200.5v15M166.6 215.6v14.9"/>
<path d="M175.2 200.5v15M175.2 215.6v14.9M182.4 200.5v15M182.4 215.6v14.9M195.2 215.5v-15h-100.7v30.1h100.7M94.5 220.6h100.7M94.5 225.6h100.7"/>
</g>
<path d="M180.2 187.1l7.3 .5-1-4a.54 .54 0 0 1 .3-.6 .54 .54 0 0 1 .6 .1l6.6 5.4 .2 .5-.2 .4-6.6 5.4a.55 .55 0 0 1-.6 .1 .55 .55 0 0 1-.3-.6l1-4-7.3 .5z" fill-rule="evenodd" fill="#e6e7e8" stroke="#231f20" stroke-width=".21"/>
<g fill="none" stroke="#231f20" stroke-width=".21">
<path d="M179.2 180.9h1.6v1.6h-1.6zM179.2 182.5h1.6v1.6h-1.6zM179.2 184.1h1.6v1.7h-1.6zM179.2 185.8h1.6v1.6h-1.6zM179.2 187.4h1.6v1.6h-1.6zM179.2 189h1.6v1.6h-1.6zM179.2 190.6h1.6v1.6h-1.6zM179.2 192.2h1.6v1.6h-1.6zM179.2 193.8h1.6v1.6h-1.6zM179.2 195.4h1.6v1.6h-1.6zM180.8 180.9h1.6v1.6h-1.6zM180.8 182.5h1.6v1.7h-1.6z"/>
<path d="M180.8 184.2h1.6v1.6h-1.6zM180.8 185.8h1.6v1.6h-1.6zM180.8 187.4h1.6v1.6h-1.6zM180.8 189h1.6v1.6h-1.6zM180.8 190.6h1.6v1.6h-1.6zM180.8 192.2h1.6v1.6h-1.6zM180.8 193.8h1.6v1.6h-1.6zM180.8 195.4h1.6v1.6h-1.6zM182.4 180.9h1.6v1.6h-1.6zM182.4 182.5h1.6v1.7h-1.6zM182.4 184.2h1.6v1.6h-1.6zM182.4 185.8h1.6v1.6h-1.6z"/>
<path d="M182.4 187.4h1.6v1.6h-1.6zM182.4 189h1.6v1.6h-1.6zM182.4 190.6h1.6v1.6h-1.6zM182.4 192.2h1.6v1.6h-1.6zM182.4 193.8h1.6v1.6h-1.6zM182.4 195.4h1.6v1.6h-1.6zM184 180.9h1.6v1.6h-1.6zM184 182.5h1.6v1.7h-1.6zM184 184.2h1.6v1.6h-1.6zM184 185.8h1.6v1.6h-1.6zM184 187.4h1.6v1.6h-1.6zM184 189h1.6v1.6h-1.6z"/>
<path d="M184 190.6h1.6v1.6h-1.6zM184 192.2h1.6v1.6h-1.6zM184 193.8h1.6v1.6h-1.6zM184 195.4h1.6v1.6h-1.6zM185.6 180.9h1.6v1.6h-1.6zM185.6 182.5h1.6v1.7h-1.6zM185.6 184.2h1.6v1.6h-1.6zM185.6 185.8h1.6v1.6h-1.6zM185.6 187.4h1.6v1.6h-1.6zM185.6 189h1.6v1.6h-1.6zM185.6 190.6h1.6v1.6h-1.6zM185.6 192.2h1.6v1.6h-1.6z"/>
<path d="M185.6 193.8h1.6v1.6h-1.6zM185.6 195.4h1.6v1.6h-1.6zM187.2 180.9h1.6v1.7h-1.6zM187.2 182.6h1.6v1.6h-1.6zM187.2 184.2h1.6v1.6h-1.6zM187.2 185.8h1.6v1.6h-1.6zM187.2 187.4h1.6v1.6h-1.6zM187.2 189h1.6v1.6h-1.6zM187.2 190.6h1.6v1.6h-1.6zM187.2 192.2h1.6v1.6h-1.6zM187.2 193.8h1.6v1.6h-1.6zM187.2 195.4h1.6v1.6h-1.6z"/>
<path d="M188.8 180.9h1.6v1.7h-1.6zM188.8 182.6h1.6v1.6h-1.6zM188.8 184.2h1.6v1.6h-1.6zM188.8 185.8h1.6v1.6h-1.6zM188.8 187.4h1.6v1.6h-1.6zM188.8 189h1.6v1.6h-1.6zM188.8 190.6h1.6v1.6h-1.6zM188.8 192.2h1.6v1.6h-1.6zM188.8 193.8h1.6v1.6h-1.6zM188.8 195.4h1.6v1.6h-1.6zM190.4 180.9h1.6v1.7h-1.6zM190.4 182.6h1.6v1.6h-1.6z"/>
<path d="M190.4 184.2h1.6v1.6h-1.6zM190.4 185.8h1.6v1.6h-1.6zM190.4 187.4h1.6v1.6h-1.6zM190.4 189h1.6v1.6h-1.6zM190.4 190.6h1.6v1.6h-1.6zM190.4 192.2h1.6v1.6h-1.6zM190.4 193.8h1.6v1.6h-1.6zM190.4 195.4h1.6v1.6h-1.6zM192 180.9h1.6v1.7h-1.6zM192 182.6h1.6v1.6h-1.6zM192 184.2h1.6v1.6h-1.6zM192 185.8h1.6v1.6h-1.6z"/>
<path d="M192 187.4h1.6v1.6h-1.6zM192 189h1.6v1.6h-1.6zM192 190.6h1.6v1.6h-1.6zM192 192.2h1.6v1.6h-1.6zM192 193.8h1.6v1.6h-1.6zM192 195.4h1.6v1.6h-1.6zM193.6 181h1.6v1.6h-1.6zM193.6 182.6h1.6v1.6h-1.6zM193.6 184.2h1.6v1.6h-1.6zM193.6 185.8h1.6v1.6h-1.6zM193.6 187.4h1.6v1.6h-1.6zM193.6 189h1.6v1.6h-1.6z"/>
<path d="M193.6 190.6h1.6v1.6h-1.6zM193.6 192.2h1.6v1.6h-1.6zM193.6 193.8h1.6v1.6h-1.6zM193.6 195.4h1.6v1.6h-1.6z"/>
</g>
<path d="M131.9 115.3a4.5 4.5 0 0 1 2.9-1h45a4.5 4.5 0 0 1 4.5 4.5v35.1a4.5 4.5 0 0 1-4.5 4.5h-45a4.5 4.5 0 0 1-4.5-4.5v-35.1a4.5 4.5 0 0 1 1.6-3.5z" fill-rule="evenodd" fill="#2e3092"/>
<path d="M132.1 116.1a3.8 3.8 0 0 1 2.7-1.1h45a3.8 3.8 0 0 1 3.8 3.8v35.1a3.8 3.8 0 0 1-3.8 3.8h-45a3.8 3.8 0 0 1-3.8-3.8v-35.1a3.8 3.8 0 0 1 1.1-2.7z" fill-rule="evenodd" fill="#fff"/>
<path d="M132.9 116.4l1.2-.6 .7-.1h45a3.1 3.1 0 0 1 3 3.1v35.1a3.1 3.1 0 0 1-3 3h-45a3.1 3.1 0 0 1-3.1-3v-35.1a3.1 3.1 0 0 1 1.2-2.4z" fill-rule="evenodd" fill="#2e3092"/>
<path d="M130.3 107.7v3.7M131.3 109.5h52" fill="none" stroke="#231f20" stroke-width=".21"/>
<g fill="#231f20">
<path d="M183.1 109.2l1.2 .3-1.2 .4z"/>
<path d="M130.3 109.5l1.2-.3v.7z"/>
</g>
<path d="M191 108.8h-2.2l-4.8 4.4" fill="none" stroke="#231f20" stroke-width=".21"/>
<path d="M183.8 112.8l.6 .6-1.2 .5z" fill="#231f20"/>
<path d="M184.3 107.7v3.7M122.5 134.2v1.6M120.7 147.6h3.7" fill="none" stroke="#231f20" stroke-width=".21"/>
<g fill="#231f20">
<path d="M122.5 133.2l.4 1.2h-.7z"/>
<path d="M122.2 135.6h.7l-.4 1.2z"/>
</g>
<path d="M113.6 114.3h15.1M124.9 115.7h3.8M127.2 116.7v2.6M113.6 159.3h15.1M124.9 158.6h3.8" fill="none" stroke="#231f20" stroke-width=".21"/>
<path d="M127.2 115.7l.4 1.2h-.8z" fill="#231f20"/>
<path d="M127.2 155.2v2.3" fill="none" stroke="#231f20" stroke-width=".21"/>
<path d="M126.8 157.4h.8l-.4 1.2z" fill="#231f20"/>
<path d="M127.2 110.7v2.6" fill="none" stroke="#231f20" stroke-width=".21"/>
<path d="M126.8 113.1h.8l-.4 1.2z" fill="#231f20"/>
<path d="M118 115.3v43" fill="none" stroke="#231f20" stroke-width=".21"/>
<g fill="#231f20">
<path d="M118 114.3l.4 1.2h-.8z"/>
<path d="M117.6 158.1h.8l-.4 1.2z"/>
</g>
<path d="M122.5 119.8v12.4" fill="none" stroke="#231f20" stroke-width=".21"/>
<g fill="#231f20">
<path d="M122.5 118.8l.4 1.2h-.7z"/>
<path d="M122.2 132h.7l-.4 1.2z"/>
</g>
<path d="M120.7 118.8h3.7M122.5 115.3v2.5M120.7 136.8h3.7M120.7 133.2h3.7M120.7 144h3.7" fill="none" stroke="#231f20" stroke-width=".21"/>
<g fill="#231f20">
<path d="M122.2 117.6h.7l-.4 1.2z"/>
<path d="M122.5 114.3l.4 1.2h-.7z"/>
</g>
<path d="M122.5 145v1.6" fill="none" stroke="#231f20" stroke-width=".21"/>
<g fill="#231f20">
<path d="M122.5 144l.4 1.2h-.7z"/>
<path d="M122.2 146.4h.7l-.4 1.2z"/>
</g>
<path d="M120.7 154.8h3.7M122.5 148.6v5.2" fill="none" stroke="#231f20" stroke-width=".21"/>
<g fill="#231f20">
<path d="M122.5 147.6l.4 1.2h-.7z"/>
<path d="M122.2 153.6h.7l-.4 1.2z"/>
</g>
<path d="M122.5 137.8v5.2" fill="none" stroke="#231f20" stroke-width=".21"/>
<g fill="#231f20">
<path d="M122.5 136.8l.4 1.2h-.7z"/>
<path d="M122.2 142.8h.7l-.4 1.2z"/>
</g>
<path d="M122.5 155.8v2.5" fill="none" stroke="#231f20" stroke-width=".21"/>
<g fill="#231f20">
<path d="M122.2 158.1h.7l-.4 1.2z"/>
<path d="M122.5 154.8l.4 1.2h-.7z"/>
</g>
<g font-size="14.4" fill="#fff">
<text x="56" y="39.3">P</text>
<text x="151.5" y="39.3">P</text>
<text x="56" y="133.2">P</text>
<text x="151.5" y="133.2">P</text>
</g>
<g font-size="7.2" fill="#fff">
<text x="50.5" y="49.2">LONG</text>
<text x="146.1" y="49.2">LONG</text>
<text x="40.2" y="60">VEHICLES</text>
<text x="135.7" y="60">VEHICLES</text>
<text x="50.5" y="143.1">LONG</text>
<text x="146.1" y="144">LONG</text>
<text x="40.2" y="153.9">VEHICLES</text>
<text x="135.7" y="154.8">VEHICLES</text>
</g>
<text font-size="6.4" fill="#231f20" x="126.9" y="246">PARKING SIGN</text>
<text font-size="6" fill="#231f20" x="177.3" y="274.5">TC2230</text>
<g font-size="5.6" fill="#231f20">
<text x="103.1" y="253.2">“PARKING FOR LONG VEHICLES”</text>
<text x="101.8" y="259.1">“LEFT / RIGHT / STRAIGHT AHEAD”</text>
</g>
<g font-size="4.2" fill="#231f20">
<text x="100.6" y="267.2">APPROVED AS OFFICIAL TRAFFIC SIGN</text>
<text x="174.3" y="285.8">A</text>
</g>
<g font-size="3.9" fill="#231f20">
<text x="50.6" y="100.3">TC2230_4R</text>
<text x="149.1" y="100.3">TC2230_4L</text>
<text x="148.7" y="165.1">TC2230_5</text>
<text x="133.8" y="171.5">Parking bay location sign</text>
<text x="49.1" y="195.1">TC2230_4S</text>
<text x="22.7" y="214.6">Colour Legend</text>
<text x="32.5" y="222.9">Retroreflective blue</text>
<text x="32.5" y="231.6">Retroreflective white</text>
</g>
<g font-size="3.5" fill="#231f20">
<text x="21.5" y="267.9">Department of Transport and Main Roads</text>
<text x="17.7" y="271.8">Infrastructure Management &amp; Delivery Division</text>
<text x="16.7" y="280.7">Designed</text>
<text x="42.7" y="280.7">Checked</text>
<text x="69.7" y="280.7">Scale</text>
<text x="98.5" y="281.4">PRINCIPAL ENGINEER</text>
<text x="154.7" y="276.2">06/05/16</text>
<text x="157.4" y="281.2">Date</text>
<text x="17" y="284.8">TV 05/16</text>
<text x="42.7" y="284.8">DJ 05/16</text>
<text x="69.7" y="285.2">Not to Scale</text>
<text x="98.5" y="284.8">(Traffic Engineering)</text>
</g>
<g font-size="3.2" fill="#231f20">
<text x="96.4" y="209.3">SIZE A</text>
<text x="112.2" y="209.1">600</text>
<text x="114.1" y="204.3">a</text>
<text x="121.7" y="209.1">750</text>
<text x="123" y="204.3">b</text>
<text x="129.6" y="209.1">500</text>
<text x="130.9" y="204.3">b</text>
<text x="137.4" y="209.1">900</text>
<text x="138.6" y="204.3">b</text>
<text x="146.5" y="204.4">c</text>
<text x="147.3" y="209.1">8</text>
<text x="153.4" y="209.1">16</text>
<text x="154" y="204.3">d</text>
<text x="161.1" y="209.2">50</text>
<text x="162.5" y="204.3">e</text>
<text x="167.9" y="209.2">210</text>
<text x="170.6" y="204.3">f</text>
<text x="177" y="209.2">30</text>
<text x="178.3" y="204.3">g</text>
<text x="185.2" y="209.2">80DN</text>
<text x="188.4" y="204.3">h</text>
<text x="96.4" y="213.9">SIZE B</text>
<text x="112.2" y="213.8">900</text>
<text x="120.2" y="213.8">1125</text>
<text x="129.6" y="213.8">750</text>
<text x="136.5" y="213.8">1350</text>
<text x="145.5" y="213.8">12</text>
<text x="153.4" y="213.8">24</text>
<text x="161.1" y="213.9">75</text>
<text x="167.9" y="213.9">315</text>
<text x="177" y="213.9">45</text>
<text x="184.3" y="213.9">120DN</text>
<text x="114" y="219.3">k</text>
<text x="126.9" y="219.3">m</text>
<text x="139.1" y="219.3">n</text>
<text x="155" y="219.3">o</text>
<text x="171" y="219.3">p</text>
<text x="177.6" y="219.3">q</text>
<text x="188.6" y="219.3">r</text>
<text x="96.4" y="224.4">SIZE A</text>
<text x="113.1" y="224.2">40</text>
<text x="123.4" y="224.2">160EN</text>
<text x="137.3" y="224.2">245</text>
<text x="144.6" y="224.1">100DM / 60 LC</text>
<text x="170.1" y="224.1">35</text>
<text x="177" y="224.1">70</text>
<text x="187.4" y="224.1">50</text>
<text x="96.4" y="229">SIZE B</text>
<text x="113.1" y="228.9">60</text>
<text x="123.4" y="228.9">240EN</text>
<text x="137.3" y="228.9">368</text>
<text x="144.6" y="228.8">150DM / 90 LC</text>
<text x="170.1" y="228.8">52</text>
<text x="176.1" y="228.8">105</text>
<text x="187.4" y="228.8">75</text>
</g>
<g font-size="2.5" fill="#231f20">
<text x="61.1" y="14.8">a</text>
<text x="93.9" y="14.4">r</text>
<text x="156.6" y="14.8">a</text>
<text x="189.4" y="14.4">r</text>
<text x="24.8" y="23.3">e</text>
<text x="120.4" y="23.3">e</text>
<text x="31.1" y="27.3">d</text>
<text x="126.6" y="27.3">d</text>
<text x="24.2" y="32.8">m</text>
<text x="119.7" y="32.8">m</text>
<text x="24.8" y="41.1">g</text>
<text x="120.4" y="41.1">g</text>
<text x="24.8" y="46.1">h</text>
<text x="120.4" y="46.1">h</text>
<text x="24.8" y="51.9">k</text>
<text x="120.4" y="51.9">k</text>
<text x="19.8" y="55.1">b</text>
<text x="24.8" y="57.8">h</text>
<text x="115.4" y="55.1">b</text>
<text x="120.4" y="57.8">h</text>
<text x="24.8" y="62.9">e</text>
<text x="120.4" y="62.9">e</text>
<text x="25.1" y="74.9">f</text>
<text x="120.6" y="74.9">f</text>
<text x="31" y="83.6">c</text>
<text x="126.5" y="83.6">c</text>
<text x="24.8" y="86.3">e</text>
<text x="120.4" y="86.3">e</text>
<text x="61.1" y="90.7">n</text>
<text x="156.6" y="90.7">n</text>
<text x="61.1" y="108.7">a</text>
<text x="93.9" y="108.3">r</text>
<text x="156.6" y="108.7">a</text>
<text x="189.4" y="108.3">r</text>
<text x="24.8" y="117.2">e</text>
<text x="120.4" y="117.2">e</text>
<text x="31.1" y="121.2">d</text>
<text x="126.6" y="121.2">d</text>
<text x="24.2" y="126.7">m</text>
<text x="119.7" y="126.7">m</text>
<text x="24.8" y="134.9">g</text>
<text x="115.4" y="137.5">b</text>
<text x="120.4" y="135.9">k</text>
<text x="24.8" y="139.9">h</text>
<text x="120.4" y="140.8">h</text>
<text x="19.8" y="148.9">b</text>
<text x="24.8" y="145.8">k</text>
<text x="120.4" y="146.7">k</text>
<text x="24.8" y="155.6">g</text>
<text x="24.8" y="151.6">h</text>
<text x="120.4" y="152.5">h</text>
<text x="126.5" y="155">c</text>
<text x="120.4" y="157.7">e</text>
<text x="25.1" y="168.3">n</text>
<text x="31" y="177.5">c</text>
<text x="24.8" y="180.9">p</text>
<text x="61.1" y="184.6">f</text>
<text x="180.7" y="278.8">Page 2 of 2</text>
</g>
<g font-size="2.2" fill="#231f20">
<text x="132.6" y="205.2">1</text>
<text x="140.4" y="205.2">2</text>
</g>
<text font-size="1.5" fill="#231f20" x="116.8" y="137.8">1</text>
</svg>
